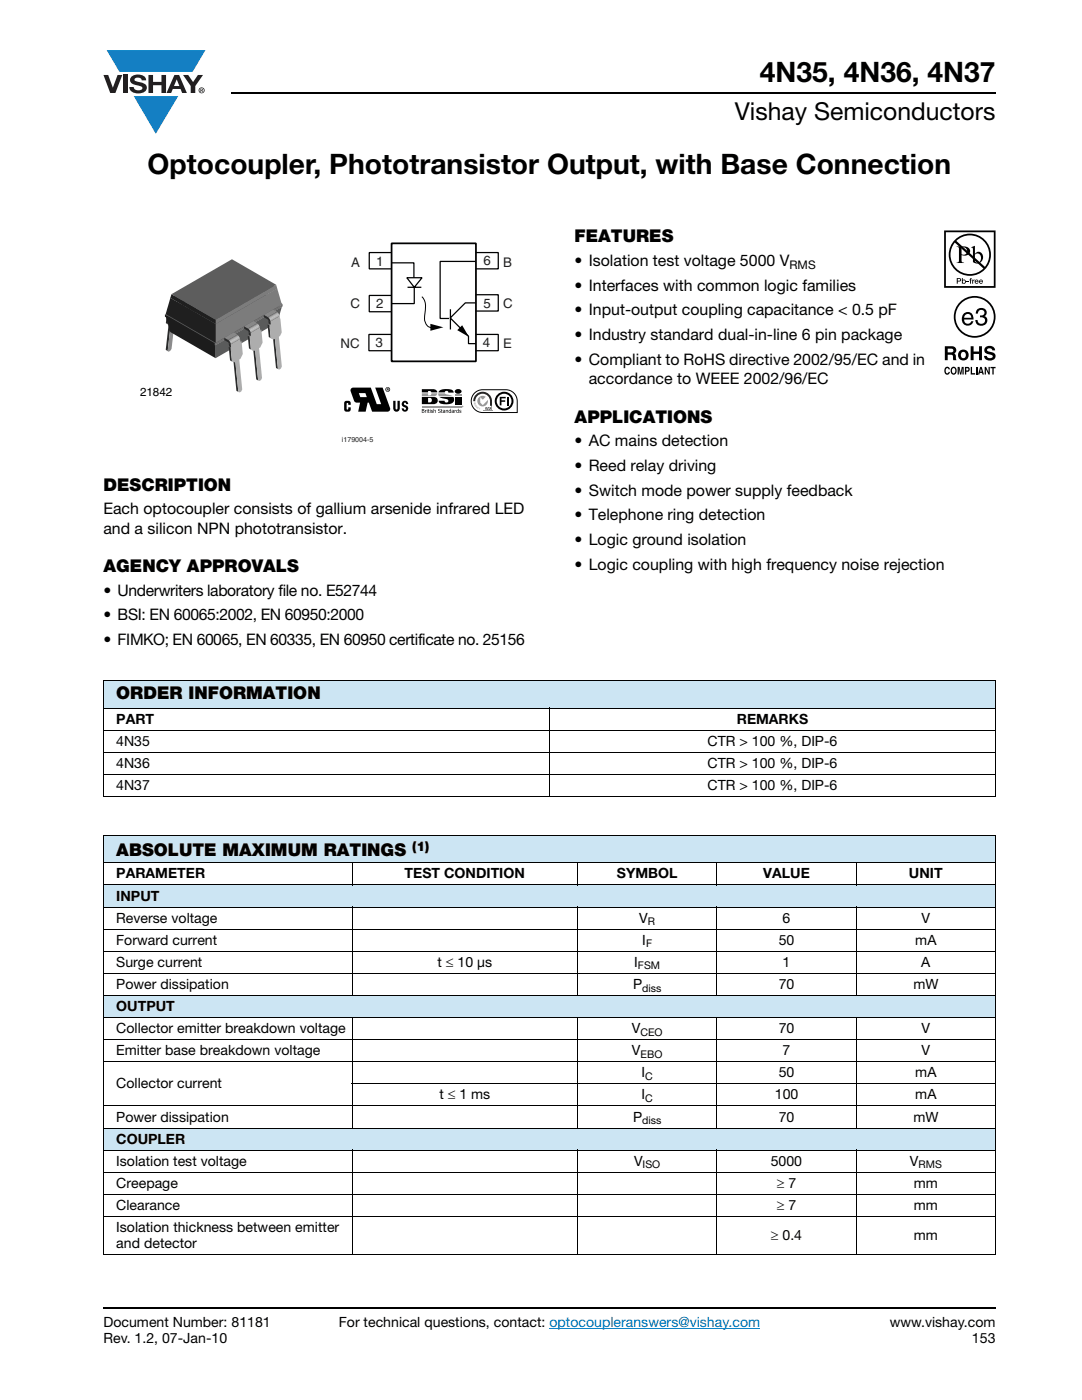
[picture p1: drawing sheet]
<svg xmlns="http://www.w3.org/2000/svg" width="216mm" height="279mm" viewBox="0 0 216 279" stroke-linecap="round" stroke-linejoin="round" font-family="sans-serif">
<g fill="#147fc3">
<path d="M21.3 10h19.7l-2.6 4.4h-3.8h-10.8z"/>
<path d="M26.7 19.2h8.9l-4.5 7.5z"/>
</g>
<g fill="#231f20">
<path d="M20.6 15h1l.9 2.5 1-2.5h.9l-1.4 3.6h-1z"/>
<path d="M24.6 15h.9v3.6h-.9z"/>
<path d="M26.3 15.3a2.1 2.1 0 0 1 2.8 .3l.1 .4h-.9a.79 .79 0 0 0-.7-.5 .79 .79 0 0 0-.8 .4l.3 .3 1 .2a1.08 1.08 0 0 1 1.2 1.1 1.08 1.08 0 0 1-1.1 1.1 1.73 1.73 0 0 1-2.4-1.2h.9a.96 .96 0 0 0 .8 .6 .96 .96 0 0 0 .9-.4 1.31 1.31 0 0 0-1.2-.6 1.03 1.03 0 0 1-1.1-.6 1.03 1.03 0 0 1 .2-1.1z"/>
<path d="M29.6 15h.9v1.3h1.7v-1.3h.9v3.6h-.9v-1.6h-1.7v1.6h-.9z"/>
<path d="M36.5 15h1.1l.9 1.4 1-1.4h1l-1.5 2.2v1.4h-.9v-1.4z"/>
<path d="M35.3 15.8l.5 1.4h-1.1zM34.8 15l-1.6 3.6h1l.3-.8h1.5l.3 .8h1l-1.6-3.6z"/>
<path d="M39.8 18a.46 .46 0 0 1 .9 0 .46 .46 0 0 1-.9 0zM39.6 18a.6 .6 0 0 0 1.2 0 .6 .6 0 0 0-1.2 0z"/>
<path d="M40.1 17.8h.2v.2h-.2zM40 17.7v.7h.1v-.3l.4 .3-.2-.3 .2-.2-.1-.2z"/>
</g>
<path d="M109.6 265.1h42.1" fill="none" stroke="#007ec4" stroke-width=".2"/>
<path d="M46.1 18.6h152.5M20.6 261h178" fill="none" stroke="#000" stroke-width=".36"/>
<path d="M68 48.4h35.3v40.2h-35.3z" fill="#fff"/>
<path d="M78.1 48.6h16.9v23.5h-16.9z" fill="none" stroke="#000" stroke-width=".35"/>
<g fill="none" stroke="#000" stroke-width=".25">
<path d="M78.1 50.4h-4.4v3.3h4.4M78.1 52.5h4.5v2.9M78.1 59h-4.4v3.2h4.4M81.2 55.4h3l-1.5 1.9zM81.3 57.3h2.8M82.7 57.3v3.3h-4.6M94.9 52.2h-7.1v11.4h1.8M95 50.4h4.4v3.3h-4.4M95 58.8h4.4v3.3h-4.4M78.1 66.7h-4.5v3.3h4.5M89.9 61.7v4.1M94.9 60.4h-2.1l-3 3.1 3.7 3.6v1.5h1.5"/>
<path d="M95 66.7h4.4v3.3h-4.4"/>
</g>
<path d="M84.2 59.2a4.1 4.1 0 0 1 .5 3.8 1.9 1.9 0 0 0 2 2.4l.4 .1" fill="none" stroke="#000" stroke-width=".2"/>
<g fill="#000">
<path d="M84.2 77.7h2.3a.74 .74 0 0 1 .8 .6h-1.2l-.3-.3h-.4v.3h-1.2zM85.9 64.6l2.6 .7-2.6 .7zM87.7 77.9a3.1 3.1 0 0 1 2.7 0l.1 .5h-1l-.2-.3-.2-.1h-.2l-.1 .3h-1.3zM87.7 79.2h2.8l.1 .5a.88 .88 0 0 1-1 .9 2.13 2.13 0 0 1-2-.4l-.1-.2h1.2l.1 .3h.5a.42 .42 0 0 0 .1-.6 .42 .42 0 0 0-.6-.1zM91.2 65.9l1-1 1.4 2.3zM90.9 77.8l.5-.2a.5 .5 0 0 1 .7 .5 .5 .5 0 0 1-.7 .5 .53 .53 0 0 1-.6-.7zM68.8 80.1a.69 .69 0 0 1 .9-.1 .69 .69 0 0 1 .3 .8h-.5v-.3h-.3v1.2h.3v-.4h.5v.6a.74 .74 0 0 1-1.3-.2v-1.3zM78.5 80h.4v1.5l.2 .2 .2-.2v-1.5h.5l-.1 1.8a.66 .66 0 0 1-.7 .3 .66 .66 0 0 1-.5-.5zM80.4 80.1l.4-.1 .6 .3 .1 .3h-.5l-.2-.3-.2 .2 .1 .3a.72 .72 0 0 1 .8 .7l-.1 .3a.66 .66 0 0 1-1.2 0l-.1-.3h.5v.2h.4v-.2l-.1-.2a.73 .73 0 0 1-.8-.7zM84.8 81.8h.3l-.2 .2v.4zM85.4 81.6l.3 .2-.2 .1 .1 .4 .1 .1-.2-.1zM86.1 81.9l.3-.1-.3 .2a.22 .22 0 0 1 .3 .1 .22 .22 0 0 1-.1 .3 .22 .22 0 0 1-.3-.1h.3l-.3-.2z"/>
<path d="M86.5 81.6l.1 .3h.3l.1 .5-.2-.5-.2 .1-.1 .4zM87.5 81.7l.3-.1 .1 .2a.19 .19 0 0 0-.2-.2 .19 .19 0 0 0-.2 .3 .19 .19 0 0 0 .3 .1 .25 .25 0 0 1 0 .4 .25 .25 0 0 1-.4-.2l.1 .1a.19 .19 0 0 0 .2 0 .19 .19 0 0 0 .1-.3 .19 .19 0 0 0-.3 0zM88 81.6l.3 .2-.2 .1v.4l.2 .1-.2-.1zM89 81.8l.4 .1v.5l-.2-.5-.1 .1-.1 .4zM90.8 79.2h1.3v1.5h-1.3zM90.7 81.8h.3l-.2 .2v.4zM91.7 81.9l.3-.1-.3 .2a.22 .22 0 0 1 .3 .1 .22 .22 0 0 1-.1 .3 .22 .22 0 0 1-.3-.1h.4l-.3-.2zM92.2 81v.2h.2z"/>
<path d="M71.6 78.5h1.3l.3 .8h-1.3zM70.2 77.5l-.2 .2v.4l.7 1.9 .3 .3 .9 .1-.4 1.8h1.5l.4-1.8h.2l.7 1.8h3.1l.4-.3v-.5l-1.5-4h-1.4l1.2 3.3h-.9l-1.2-3.3h-3.5z"/>
<path d="M77 77.7a.36 .36 0 0 1 .7 0 .36 .36 0 0 1-.7 0zM76.9 77.7a.48 .48 0 0 0 .9 0 .48 .48 0 0 0-.9 0z"/>
<path d="M77.3 77.6l.1 .1zM77.2 77.5v.5l.1-.2 .3 .2-.1-.2v-.3z"/>
<path d="M85.4 79.4h.5a.5 .5 0 0 1 0 .9h-.5zM84.2 79.2v1.5h2.4a.74 .74 0 0 0 .7-.8l-.3-.6-.4-.1z"/>
<path d="M84.3 82v.3a.18 .18 0 0 0 .3 0 .18 .18 0 0 0-.2-.3zM84.3 81.7v.2h.2v-.2zM84.2 81.6l.4 .1v.3l.1 .2-.1 .2h-.4z"/>
<path d="M85.2 81.8l.1 .6zM85.2 81.6l.1 .1z"/>
<path d="M85.8 81.8l.1 .6zM85.8 81.6l.1 .1z"/>
<path d="M88.5 82.2v.1h.2v-.2zM88.4 81.8l.4 .1v.5l-.1-.1a.24 .24 0 0 1-.3 0 .24 .24 0 0 1 0-.3 .24 .24 0 0 1 .3 0z"/>
<path d="M89.7 81.9a.2 .2 0 0 0-.1 .3 .2 .2 0 0 0 .3 .1v-.4zM89.6 81.9l.3-.1 .1-.2v.8l-.1-.1a.28 .28 0 0 1-.4 0 .28 .28 0 0 1 .1-.4z"/>
<path d="M90.2 82.2l.1 .1h.2v-.2zM90.1 81.8l.4 .1 .1 .5-.1-.1a.24 .24 0 0 1-.4 0 .24 .24 0 0 1 0-.3 .24 .24 0 0 1 .4 0z"/>
<path d="M91.2 81.9a.2 .2 0 0 0-.1 .3 .2 .2 0 0 0 .3 .1v-.4zM91.1 81.9l.3-.1 .1-.2v.8l-.1-.1a.28 .28 0 0 1-.4 0 .28 .28 0 0 1 .1-.4z"/>
<path d="M92.2 81.1a.13 .13 0 0 1 .2 0 .13 .13 0 0 1-.2 0zM92.2 81.1a.15 .15 0 0 0 .3 0 .15 .15 0 0 0-.3 0z"/>
</g>
<path d="M84.2 81.1h7.9" fill="none" stroke="#999" stroke-width=".3"/>
<g fill="#999">
<path d="M90.8 78.8h1.3v.3h-1.3z"/>
<path d="M87.4 78.5h1.4l1.5 .6h-2.7z"/>
<path d="M84.2 78.5h1.2v.4h.5l.2-.4h1.2l-.2 .3-.6 .3h-2.3z"/>
</g>
<g fill="#000">
<path d="M99.7 79.2h1.2v.3h-.8v.4h.7v.3h-.7v.7h-.4zM101.1 79.2h.4v1.7h-.4z"/>
<path d="M99.1 80.1a1.5 1.5 0 0 1 3 0 1.5 1.5 0 0 1-3 0zM98.7 80.1a1.9 1.9 0 0 0 3.8 0 1.9 1.9 0 0 0-3.8 0z"/>
</g>
<circle cx="96.3" cy="80.1" r="1.06" fill="#999"/>
<path d="M96 79.7l.3 .3 .8-.7 .2 .3-1 1-.3-.3z" fill="#fff"/>
<path d="M96 79.7l.3 .3 .8-.7 .2 .3-1 1-.3-.3z" fill="none" stroke="#fff" stroke-width=".35"/>
<path d="M95 78.7a1.87 1.87 0 0 1 2-.4 1.87 1.87 0 0 1 1.2 1.8v.9h-.4a1.91 1.91 0 0 0-1-2.3 1.48 1.48 0 0 0-2 1.4h-.4l.1-.5z" fill="#262626"/>
<g fill="#999">
<path d="M95 81.3l.2-.2-.1 .3 .3-.2-.3 .2z"/>
<path d="M95.4 81.3l.2 .1-.2-.1-.1 .2 .2 .1h-.2z"/>
<path d="M95.6 81.4l.2 .1-.2 .3z"/>
<path d="M94.7 80.2l.1 .1zM94.5 80.2h.3v.1z"/>
<path d="M94.7 80.5l.2 .1zM94.5 80.5l.4-.1v.2l-.3 .1 .1-.2z"/>
<path d="M94.7 80.8h.3zM94.7 80.8l.3-.1-.3 .3z"/>
<path d="M94.8 81.1l.3-.1zM94.8 81.1l.3-.2-.2 .3z"/>
</g>
<g fill="#262626">
<path d="M96.9 81.3h.3v.2l-.2-.1 .2 .2v.3h-.3l-.1-.2 .3 .1-.2-.2z"/>
<path d="M97.4 81.3h.2l.1 .2-.2-.1-.1 .2 .1 .2v-.2h.2v.3h-.3z"/>
<path d="M97.8 81.3h.3v.2l-.2-.1 .2 .2v.3h-.3l-.1-.2 .3 .1-.2-.2z"/>
</g>
<g fill="#999">
<path d="M98.1 81.2l.1 .9z"/>
<path d="M96.4 81.9h2z"/>
</g>
<path d="M94.7 78.4l1-.5 .6-.1h4.6a2.28 2.28 0 0 1 2.3 2.3v2.2h-6.9a2.28 2.28 0 0 1-2.1-1.4 2.28 2.28 0 0 1 .5-2.5z" fill="none" stroke="#000" stroke-width=".2"/>
<path d="M27.9 51.7h28.5v27.8h-28.5z" fill="#fff"/>
<path d="M41.6 60l.4 .2-.6 5.3-.4-.3z" fill="#2c2c2c"/>
<path d="M43.2 56.4l.5 .2z" fill="#999"/>
<path d="M41.1 57.6l.4 .2-.3 2.3-.3-.3z" fill="#2c2c2c"/>
<path d="M41.1 57.6l.2-.2 .4 .3-.2 .1z" fill="#999"/>
<path d="M37.6 62.2l.4 .3-.6 5.3-.4-.3z" fill="#2c2c2c"/>
<path d="M41.8 57.2l1.9-1.1-.3 2.9-.7 .8-.6 5.3-.5 .5-.2-.1 .6-5.3-.3 .2-.5-.3 .3-2.3 .2-.1z" fill="#8b8b8b"/>
<path d="M41.4 56.9l1.9-1 .4 .2-1.9 1.1z" fill="#999"/>
<path d="M41.4 56.9l.4 .3-.1 .5-.4-.3z" fill="#2c2c2c"/>
<path d="M41.8 57.1l1.9-1.1z" fill="#323232"/>
<path d="M41.8 57.1l1.9-1.1z" fill="#3a3a3a"/>
<path d="M41.8 57.1l1.9-1z" fill="#414141"/>
<path d="M41.8 57.1l1.9-1z" fill="#484848"/>
<path d="M41.8 57.1l1.9-1z" fill="#4f4f4f"/>
<path d="M41.8 57.2l1.9-1.1z" fill="#565656"/>
<path d="M41.8 57.2l1.9-1.1z" fill="#5d5d5d"/>
<path d="M41.8 57.2l1.9-1.1z" fill="#646464"/>
<path d="M41.8 57.2l1.9-1.1z" fill="#6c6c6c"/>
<path d="M41.8 57.2l1.9-1.1z" fill="#737373"/>
<path d="M41.8 57.2l1.9-1.1z" fill="#7a7a7a"/>
<path d="M41.8 57.2l1.9-1.1z" fill="#818181"/>
<path d="M41.8 57.2l1.9-1.1z" fill="#888"/>
<path d="M41.8 57.2l1.9-1.1z" fill="#8f8f8f"/>
<path d="M41.4 56.8l.5 .3-.1 .1z" fill="#2c2c2c"/>
<path d="M41.6 56.6l1.9-1.1z" fill="#323232"/>
<path d="M41.7 56.6l1.9-1.1z" fill="#3a3a3a"/>
<path d="M41.7 56.6l1.9-1.1z" fill="#414141"/>
<path d="M41.8 56.6l1.9-1.1z" fill="#484848"/>
<path d="M41.8 56.6l1.9-1.1z" fill="#4f4f4f"/>
<path d="M41.8 56.6l1.9-1.1z" fill="#565656"/>
<path d="M41.8 56.6l1.9-1z" fill="#5d5d5d"/>
<path d="M41.9 56.6l1.9-1z" fill="#646464"/>
<path d="M41.9 56.6l1.9-1z" fill="#6c6c6c"/>
<path d="M41.9 56.7l1.9-1.1z" fill="#737373"/>
<path d="M41.9 56.7l1.9-1.1z" fill="#7a7a7a"/>
<path d="M41.9 56.7l1.9-1.1 .8 .4-1.9 1.1z" fill="#878787"/>
<path d="M42.7 57.1l1.9-1.1v.5l-1.9 1.1z" fill="#9e9e9e"/>
<path d="M41.5 56.7h.4l.8 .4v.5l-1.3-.8z" fill="#2c2c2c"/>
<g fill="#999">
<path d="M39.3 58.6l.2-.1 .4 .3-.3 .1z"/>
<path d="M37.2 59.9l.2-.2 .4 .3-.3 .1z"/>
</g>
<g fill="#2c2c2c">
<path d="M37.2 59.9l.3 .2-.2 2.3-.4-.3z"/>
<path d="M33.7 64.5l.4 .3-.6 5.3-.4-.3z"/>
</g>
<path d="M37.5 59.2l1.8-1.1 .4 .3-1.9 1.1z" fill="#999"/>
<path d="M37.8 59.5l1.9-1.1-.1 .5 .3-.1-.3 2.2-.8 1.1-.6 5.2-.6 .6-.2-.1 .6-5.3-.2 .2-.5-.3 .2-2.3 .3-.1z" fill="#8b8b8b"/>
<path d="M37.5 59.2l.3 .3v.5l-.4-.3z" fill="#2c2c2c"/>
<path d="M37.9 59.4l1.9-1.1z" fill="#323232"/>
<path d="M37.9 59.4l1.8-1.1z" fill="#3a3a3a"/>
<path d="M37.9 59.4l1.8-1.1z" fill="#414141"/>
<path d="M37.9 59.4l1.8-1.1z" fill="#484848"/>
<path d="M37.9 59.4l1.8-1z" fill="#4f4f4f"/>
<path d="M37.9 59.4l1.8-1z" fill="#565656"/>
<path d="M37.9 59.4l1.8-1z" fill="#5d5d5d"/>
<path d="M37.8 59.4l1.9-1z" fill="#646464"/>
<path d="M37.8 59.5l1.9-1.1z" fill="#6c6c6c"/>
<path d="M37.8 59.5l1.9-1.1z" fill="#737373"/>
<path d="M37.8 59.5l1.9-1.1z" fill="#7a7a7a"/>
<path d="M37.8 59.5l1.9-1.1z" fill="#818181"/>
<path d="M37.8 59.5l1.9-1.1z" fill="#888"/>
<path d="M37.8 59.5l1.9-1.1z" fill="#8f8f8f"/>
<path d="M37.5 59.1l.5 .3-.2 .1z" fill="#2c2c2c"/>
<path d="M37.6 58.9l2-1.1z" fill="#323232"/>
<path d="M37.7 58.9l1.9-1.1z" fill="#3a3a3a"/>
<path d="M37.8 58.9l1.9-1.1z" fill="#414141"/>
<path d="M37.8 58.9l1.9-1.1z" fill="#484848"/>
<path d="M37.8 58.9l1.9-1.1z" fill="#4f4f4f"/>
<path d="M37.9 58.9l1.9-1.1z" fill="#565656"/>
<path d="M37.9 58.9l1.9-1.1z" fill="#5d5d5d"/>
<path d="M37.9 58.9l1.9-1z" fill="#646464"/>
<path d="M37.9 58.9l1.9-1z" fill="#6c6c6c"/>
<path d="M38 58.9l1.9-1z" fill="#737373"/>
<path d="M38 59l1.9-1.1z" fill="#7a7a7a"/>
<path d="M37.6 58.9l.4 .1 .7 .4v.4l-1.2-.7z" fill="#2c2c2c"/>
<path d="M38 59l1.9-1.1 .7 .4-1.9 1.1z" fill="#878787"/>
<path d="M38.7 59.4l1.9-1.1v.5l-1.9 1z" fill="#9e9e9e"/>
<g fill="#999">
<path d="M35.3 60.9l.2-.1 .4 .3-.2 .1z"/>
<path d="M33.4 62l.4 .3z"/>
</g>
<path d="M33.4 62l.4 .3-.3 2.4-.4-.2z" fill="#2c2c2c"/>
<path d="M33.9 61.8l1.9-1.1-.1 .5 .2-.1-.2 2.2-.9 1.1-.6 5.2-.5 .6-.2-.1 .6-5.3-.3 .1-.3-.2z" fill="#8b8b8b"/>
<path d="M33.5 61.5l1.9-1.1 .4 .3-1.9 1.1z" fill="#999"/>
<path d="M33.5 61.5l.4 .3-.1 .5-.4-.3z" fill="#2c2c2c"/>
<path d="M33.9 61.7l1.9-1.1z" fill="#323232"/>
<path d="M33.9 61.7l1.9-1.1z" fill="#3a3a3a"/>
<path d="M33.9 61.7l1.9-1.1z" fill="#414141"/>
<path d="M33.9 61.7l1.9-1.1z" fill="#484848"/>
<path d="M33.9 61.7l1.9-1.1z" fill="#4f4f4f"/>
<path d="M33.9 61.7l1.9-1.1z" fill="#565656"/>
<path d="M33.9 61.7l1.9-1.1z" fill="#5d5d5d"/>
<path d="M33.9 61.7l1.9-1z" fill="#646464"/>
<path d="M33.9 61.7l1.9-1z" fill="#6c6c6c"/>
<path d="M33.9 61.7l1.9-1z" fill="#737373"/>
<path d="M33.9 61.8l1.9-1.1z" fill="#7a7a7a"/>
<path d="M33.9 61.8l1.9-1.1z" fill="#818181"/>
<path d="M33.9 61.8l1.9-1.1z" fill="#888"/>
<path d="M33.9 61.8l1.9-1.1z" fill="#8f8f8f"/>
<path d="M33.5 61.4l.5 .3-.1 .1z" fill="#2c2c2c"/>
<path d="M33.7 61.2l1.9-1.1z" fill="#323232"/>
<path d="M33.8 61.2l1.9-1.1z" fill="#3a3a3a"/>
<path d="M33.8 61.2l1.9-1.1z" fill="#414141"/>
<path d="M33.9 61.2l1.9-1.1z" fill="#484848"/>
<path d="M33.9 61.2l1.9-1.1z" fill="#4f4f4f"/>
<path d="M33.9 61.2l1.9-1.1z" fill="#565656"/>
<path d="M33.9 61.2l1.9-1.1z" fill="#5d5d5d"/>
<path d="M34 61.2l1.9-1.1z" fill="#646464"/>
<path d="M34 61.2l1.9-1.1z" fill="#6c6c6c"/>
<path d="M34 61.2l1.9-1z" fill="#737373"/>
<path d="M34 61.2l1.9-1z" fill="#7a7a7a"/>
<path d="M34 61.2l1.9-1 .8 .4-1.9 1.1z" fill="#878787"/>
<path d="M33.6 61.2h.4l.8 .5v.4l-1.3-.7z" fill="#2c2c2c"/>
<path d="M34.8 61.7l1.9-1.1v.4l-1.9 1.1z" fill="#9e9e9e"/>
<path d="M43 68.9l13.2-7.7-.9 3.2-12.3 7.1z" fill="#5b5b5b"/>
<path d="M33.1 63.1l13.2-7.6 9.9 5.7-13.2 7.7z" fill="#5d5d5d"/>
<path d="M33.1 63.1l9.9 5.8v2.6l-9-5.2z" fill="#1c1c1c"/>
<path d="M32.9 62.8l13.5-7.9 10 5.8-13.5 7.8z" fill="#5d5d5d"/>
<path d="M32.9 62.8l10 5.7v.5l-10-5.8z" fill="#1c1c1c"/>
<path d="M43 64.6l12.3-7.1 .9 3.3-13.2 7.6z" fill="#7c7c7c"/>
<path d="M42.9 68.5l13.5-7.8v.4l-13.5 7.9z" fill="#6e6e6e"/>
<path d="M34 59.4l9 5.2v3.8l-9.9-5.7z" fill="#1f1f1f"/>
<path d="M34 59.4l12.3-7.1 9 5.2-12.3 7.1z" fill="#5d5d5d"/>
<path d="M47.2 78l.6 .3z" fill="#2b2b2b"/>
<path d="M46.6 72l.4 .2 .6 6-.4-.2z" fill="#2c2c2c"/>
<path d="M45.9 71.9l.8 .4z" fill="#2b2b2b"/>
<path d="M47.6 68.1l.2-.2 .4 .2-.2 .1z" fill="#737373"/>
<path d="M45.6 69.2l.4 .1 .3 2.8-.4-.2z" fill="#2c2c2c"/>
<path d="M45.6 69.2l.5 .1z" fill="#737373"/>
<path d="M44.7 67.4l1.9-1.1 .8 .5-1.9 1z" fill="#878787"/>
<path d="M45.7 68.6l1.8-1.1 .4 .2-1.9 1z" fill="#737373"/>
<path d="M46 68.7l1.9-1 .1 .5 .2-.1 .3 2.5-.5 1-.3 .2 .6 5.9-.2 .4-.3 .2-.2-.1-.6-6-.3 .1-.4-.2z" fill="#adadad"/>
<path d="M45.7 68.6l.3 .1 .1 .6-.4-.2z" fill="#2c2c2c"/>
<path d="M45.5 67.8l1.9-1z" fill="#7a7a7a"/>
<path d="M45.5 67.9l1.9-1.1z" fill="#818181"/>
<path d="M45.5 67.9l1.9-1.1z" fill="#888"/>
<path d="M45.6 67.9l1.8-1.1z" fill="#8f8f8f"/>
<path d="M45.6 67.9l1.9-1.1z" fill="#969696"/>
<path d="M45.6 67.9l1.9-1z" fill="#9e9e9e"/>
<path d="M45.6 67.9l1.9-1z" fill="#a5a5a5"/>
<path d="M45.6 67.9l1.9-1z" fill="#acacac"/>
<path d="M45.7 68l1.8-1.1z" fill="#b3b3b3"/>
<path d="M45.7 68l1.9-1.1z" fill="#bababa"/>
<path d="M45.7 68l1.9-1.1z" fill="#c1c1c1"/>
<path d="M45.7 68l1.9-1z" fill="#c8c8c8"/>
<path d="M45.7 68l1.9-1z" fill="#d0d0d0"/>
<path d="M45.7 68l1.9-1z" fill="#d7d7d7"/>
<path d="M45.7 68.1l1.9-1.1z" fill="#dedede"/>
<path d="M45.8 68.1l1.8-1.1z" fill="#e2e2e2"/>
<path d="M45.8 68.1l1.8-1.1z" fill="#e4e4e4"/>
<path d="M45.8 68.1l1.8-1.1z" fill="#e6e6e6"/>
<path d="M45.8 68.1l1.9-1.1z" fill="#e7e7e7"/>
<path d="M45.8 68.1l1.9-1z" fill="#e8e8e8"/>
<path d="M45.8 68.1l1.9-1z" fill="#e9e9e9"/>
<path d="M45.8 68.1l1.9-1z" fill="#eaeaea"/>
<path d="M45.8 68.2l1.9-1.1z" fill="#ebebeb"/>
<path d="M45.8 68.2l1.9-1.1z" fill="#ececec"/>
<path d="M45.9 68.2l1.8-1z" fill="#ededed"/>
<path d="M45.9 68.2l1.9-1z" fill="#eee"/>
<path d="M45.9 68.3l1.9-1.1z" fill="#ededed"/>
<path d="M45.9 68.4l1.9-1.1z" fill="#ececec"/>
<path d="M46 68.4l1.8-1.1z" fill="#ebebeb"/>
<path d="M46 68.4l1.8-1.1z" fill="#eaeaea"/>
<path d="M46 68.4l1.8-1z" fill="#e9e9e9"/>
<path d="M46 68.4l1.8-1z" fill="#e8e8e8"/>
<path d="M46 68.5l1.8-1.1z" fill="#e7e7e7"/>
<path d="M46 68.5l1.9-1.1z" fill="#e6e6e6"/>
<path d="M46 68.5l1.9-1.1z" fill="#e4e4e4"/>
<path d="M46 68.5l1.9-1.1z" fill="#e2e2e2"/>
<path d="M46 68.5l1.9-1z" fill="#dedede"/>
<path d="M46 68.5l1.9-1z" fill="#d7d7d7"/>
<path d="M46 68.6l1.9-1.1z" fill="#d0d0d0"/>
<path d="M46 68.6l1.9-1.1z" fill="#c8c8c8"/>
<path d="M46 68.6l1.9-1.1z" fill="#c1c1c1"/>
<path d="M46 68.6l1.9-1z" fill="#bababa"/>
<path d="M46 68.7l1.9-1.1z" fill="#b3b3b3"/>
<path d="M46 68.7l1.9-1.1z" fill="#acacac"/>
<path d="M46 68.7l1.9-1.1z" fill="#a5a5a5"/>
<path d="M44.7 67.4a1.7 1.7 0 0 1 1.3 1.3l-1.3-.8z" fill="#2c2c2c"/>
<g fill="#1f1f1f">
<path d="M34.2 58.7l2.8 1.6v.8l-3-1.7z"/>
<path d="M37.6 60.7l2.7 1.6v.8l-2.9-1.7z"/>
<path d="M36.3 60l2.8 1.5v.9l-3-1.7z"/>
</g>
<path d="M43 63.8l12.1-7 .2 .7-12.3 7.1z" fill="#7c7c7c"/>
<path d="M40.3 62.2l2.7 1.6v.8l-2.9-1.7z" fill="#1f1f1f"/>
<path d="M34.2 58.7l12.1-7 8.8 5.1-12.1 7z" fill="#5d5d5d"/>
<path d="M55.1 73.4l.6 .4z" fill="#2b2b2b"/>
<path d="M54.5 67.5l.4 .1 .6 6-.4-.2z" fill="#2c2c2c"/>
<path d="M55.5 63.5l.4 .1z" fill="#737373"/>
<path d="M53.6 67.3l1 .5z" fill="#2b2b2b"/>
<path d="M53.4 64.7l.4 .2 .2 2.5-.4-.1z" fill="#2c2c2c"/>
<path d="M53.4 64.7l.2-.1 .4 .1-.2 .2z" fill="#737373"/>
<path d="M52.7 62.9l1.8-1.1 .8 .4-1.9 1.1z" fill="#878787"/>
<path d="M53.6 64l1.8-1.1 .4 .2-1.9 1.1z" fill="#737373"/>
<path d="M53.9 64.2l1.9-1.1 .4 3.3-.3 .7-.3 .1 .6 6-.2 .4-.3 .2-.2-.2-.6-6-.3 .2-.6-.4-.2-2.5 .2-.2z" fill="#adadad"/>
<path d="M53.6 64l.3 .2 .1 .5-.4-.1z" fill="#2c2c2c"/>
<path d="M53.4 63.3l1.9-1.1z" fill="#7a7a7a"/>
<path d="M53.4 63.3l1.9-1.1z" fill="#818181"/>
<path d="M53.4 63.3l1.9-1.1z" fill="#888"/>
<path d="M53.5 63.3l1.8-1z" fill="#8f8f8f"/>
<path d="M53.5 63.3l1.9-1z" fill="#969696"/>
<path d="M53.5 63.4l1.9-1.1z" fill="#9e9e9e"/>
<path d="M53.5 63.4l1.9-1.1z" fill="#a5a5a5"/>
<path d="M53.5 63.4l1.9-1.1z" fill="#acacac"/>
<path d="M53.6 63.4l1.8-1.1z" fill="#b3b3b3"/>
<path d="M53.6 63.4l1.9-1z" fill="#bababa"/>
<path d="M53.6 63.4l1.9-1z" fill="#c1c1c1"/>
<path d="M53.6 63.5l1.9-1.1z" fill="#c8c8c8"/>
<path d="M53.6 63.5l1.9-1.1z" fill="#d0d0d0"/>
<path d="M53.6 63.5l1.9-1.1z" fill="#d7d7d7"/>
<path d="M53.6 63.5l1.9-1.1z" fill="#dedede"/>
<path d="M53.7 63.5l1.8-1.1z" fill="#e2e2e2"/>
<path d="M53.7 63.5l1.8-1z" fill="#e4e4e4"/>
<path d="M53.7 63.5l1.9-1z" fill="#e6e6e6"/>
<path d="M53.7 63.5l1.9-1z" fill="#e7e7e7"/>
<path d="M53.7 63.6l1.9-1.1z" fill="#e8e8e8"/>
<path d="M53.7 63.6l1.9-1.1z" fill="#e9e9e9"/>
<path d="M53.7 63.6l1.9-1.1z" fill="#eaeaea"/>
<path d="M53.7 63.6l1.9-1.1z" fill="#ebebeb"/>
<path d="M53.7 63.6l1.9-1z" fill="#ececec"/>
<path d="M53.8 63.7l1.8-1.1z" fill="#ededed"/>
<path d="M53.8 63.7l1.9-1.1z" fill="#eee"/>
<path d="M53.8 63.8l1.9-1.1z" fill="#ededed"/>
<path d="M53.8 63.8l1.9-1.1z" fill="#ececec"/>
<path d="M53.9 63.8l1.8-1z" fill="#ebebeb"/>
<path d="M53.9 63.8l1.8-1z" fill="#eaeaea"/>
<path d="M53.9 63.9l1.8-1.1z" fill="#e9e9e9"/>
<path d="M53.9 63.9l1.8-1.1z" fill="#e8e8e8"/>
<path d="M53.9 63.9l1.8-1.1z" fill="#e7e7e7"/>
<path d="M53.9 63.9l1.9-1.1z" fill="#e6e6e6"/>
<path d="M53.9 63.9l1.9-1z" fill="#e4e4e4"/>
<path d="M53.9 63.9l1.9-1z" fill="#e2e2e2"/>
<path d="M53.9 64l1.9-1.1z" fill="#dedede"/>
<path d="M53.9 64l1.9-1.1z" fill="#d7d7d7"/>
<path d="M53.9 64l1.9-1.1z" fill="#d0d0d0"/>
<path d="M53.9 64l1.9-1.1z" fill="#c8c8c8"/>
<path d="M53.9 64l1.9-1z" fill="#c1c1c1"/>
<path d="M53.9 64.1l1.9-1.1z" fill="#bababa"/>
<path d="M53.9 64.1l1.9-1.1z" fill="#b3b3b3"/>
<path d="M53.9 64.1l1.9-1.1z" fill="#acacac"/>
<path d="M53.9 64.1l1.9-1z" fill="#a5a5a5"/>
<path d="M52.7 62.9a1.7 1.7 0 0 1 1.2 1.3l-1.2-.9z" fill="#2c2c2c"/>
<path d="M51.1 75.7l.7 .3z" fill="#2b2b2b"/>
<path d="M50.5 69.8l.4 .1 .6 6-.4-.2z" fill="#2c2c2c"/>
<path d="M51.5 65.8l.3-.2 .3 .2-.2 .1z" fill="#737373"/>
<path d="M49.7 69.5l1 .6z" fill="#2b2b2b"/>
<path d="M49.4 67l.4 .2 .3 2.5-.4-.2z" fill="#2c2c2c"/>
<path d="M49.4 67l.3-.1 .3 .1-.2 .2z" fill="#737373"/>
<path d="M48.7 65.1l1.9-1 .7 .4-1.9 1.1z" fill="#878787"/>
<path d="M49.6 66.3l1.9-1.1 .4 .2-1.9 1.1z" fill="#737373"/>
<path d="M50 66.5l1.9-1.1v.5l.2-.1 .3 2.6-.5 .9-.2 .2 .6 5.9-.2 .5-.3 .1-.3-.1-.6-6-.2 .2-.6-.4-.3-2.5 .2-.2z" fill="#adadad"/>
<path d="M49.6 66.3l.4 .2v.5l-.3-.1z" fill="#2c2c2c"/>
<path d="M49.4 65.6l1.9-1.1z" fill="#7a7a7a"/>
<path d="M49.5 65.6l1.8-1.1z" fill="#818181"/>
<path d="M49.5 65.6l1.9-1.1z" fill="#888"/>
<path d="M49.5 65.6l1.9-1.1z" fill="#8f8f8f"/>
<path d="M49.5 65.6l1.9-1z" fill="#969696"/>
<path d="M49.5 65.6l1.9-1z" fill="#9e9e9e"/>
<path d="M49.6 65.7l1.9-1.1z" fill="#a5a5a5"/>
<path d="M49.6 65.7l1.9-1.1z" fill="#acacac"/>
<path d="M49.6 65.7l1.9-1.1z" fill="#b3b3b3"/>
<path d="M49.6 65.7l1.9-1.1z" fill="#bababa"/>
<path d="M49.6 65.7l1.9-1z" fill="#c1c1c1"/>
<path d="M49.7 65.7l1.8-1z" fill="#c8c8c8"/>
<path d="M49.7 65.7l1.8-1z" fill="#d0d0d0"/>
<path d="M49.7 65.8l1.9-1.1z" fill="#d7d7d7"/>
<path d="M49.7 65.8l1.9-1.1z" fill="#dedede"/>
<path d="M49.7 65.8l1.9-1.1z" fill="#e2e2e2"/>
<path d="M49.7 65.8l1.9-1.1z" fill="#e4e4e4"/>
<path d="M49.7 65.8l1.9-1.1z" fill="#e6e6e6"/>
<path d="M49.7 65.8l1.9-1z" fill="#e7e7e7"/>
<path d="M49.7 65.8l1.9-1z" fill="#e8e8e8"/>
<path d="M49.8 65.9l1.8-1.1z" fill="#e9e9e9"/>
<path d="M49.8 65.9l1.8-1.1z" fill="#eaeaea"/>
<path d="M49.8 65.9l1.8-1.1z" fill="#ebebeb"/>
<g fill="#ececec">
<path d="M49.8 65.9l1.9-1.1z"/>
<path d="M49.8 65.9l1.9-1z"/>
</g>
<path d="M49.8 65.9l1.9-1z" fill="#ededed"/>
<path d="M49.8 66l1.9-1.1z" fill="#eee"/>
<path d="M49.9 66l1.8-1z" fill="#ededed"/>
<g fill="#ececec">
<path d="M49.9 66.1l1.8-1.1z"/>
<path d="M49.9 66.1l1.9-1.1z"/>
</g>
<path d="M49.9 66.1l1.9-1.1z" fill="#ebebeb"/>
<path d="M49.9 66.1l1.9-1z" fill="#eaeaea"/>
<path d="M49.9 66.1l1.9-1z" fill="#e9e9e9"/>
<path d="M49.9 66.2l1.9-1.1z" fill="#e8e8e8"/>
<path d="M49.9 66.2l1.9-1.1z" fill="#e7e7e7"/>
<path d="M49.9 66.2l1.9-1.1z" fill="#e6e6e6"/>
<path d="M49.9 66.2l1.9-1.1z" fill="#e4e4e4"/>
<path d="M49.9 66.2l1.9-1z" fill="#e2e2e2"/>
<path d="M50 66.2l1.8-1z" fill="#dedede"/>
<path d="M50 66.3l1.8-1.1z" fill="#d7d7d7"/>
<path d="M50 66.3l1.8-1.1z" fill="#d0d0d0"/>
<path d="M50 66.3l1.8-1.1z" fill="#c8c8c8"/>
<path d="M50 66.3l1.8-1z" fill="#c1c1c1"/>
<path d="M50 66.4l1.8-1.1z" fill="#bababa"/>
<path d="M50 66.4l1.8-1.1z" fill="#b3b3b3"/>
<path d="M50 66.4l1.9-1.1z" fill="#acacac"/>
<path d="M50 66.4l1.9-1z" fill="#a5a5a5"/>
<path d="M48.7 65.1a1.7 1.7 0 0 1 1.3 1.4l-1.3-.9z" fill="#2c2c2c"/>
<path d="M188.4 46h10.2v28.8h-10.2z" fill="#fff"/>
<g fill="#000">
<path d="M192.9 56.1h.4v.2h-.4zM193.6 55.5h.3l-.2 .2 .2 .1v.1h-.2v.7h-.1v-.7h-.2zM194 55.8h.2v.2l.3-.2v.2h-.3v.6h-.2zM188.6 73.4l.4-.2 .3 .1 .2 .4-.6-.2a.66 .66 0 0 0 .1 1l.3-.3h.2a.54 .54 0 0 1-.4 .6 .54 .54 0 0 1-.6-.5zM191.1 73.2h.4l.2 1.2 .2-1.2h.4v1.5h-.3v-1.2l-.2 1.2h-.2l-.3-1.2v1.2h-.2zM193.7 73.2h.3v1.3h.6v.2h-.9zM193.7 69.1h.6v1.1h1.1v-1.1h.5v2.8h-.5v-1.3h-1.1v1.3h-.6zM194.7 73.2h.3v1.5h-.3zM195 61.7a1.07 1.07 0 0 1 1.3-.1 1.07 1.07 0 0 1 .5 1.1l-.4 .4a1.06 1.06 0 0 1 .5 1.4 1.06 1.06 0 0 1-1.4 .5l-.2-.1a1.02 1.02 0 0 1-.7-1h.5a.71 .71 0 0 0 .9 .7 .71 .71 0 0 0 .3-1.2l-.7-.1v-.3a.59 .59 0 0 0 .8-.4 .59 .59 0 0 0-.6-.8 .66 .66 0 0 0-.7 .8h-.4zM196.7 69.2a1.15 1.15 0 0 1 1.9 .7h-.6v-.1a.68 .68 0 0 0-1-.2v.4l.2 .1a1.29 1.29 0 0 1 1.5 .9 1.17 1.17 0 0 1-1.2 1 1.17 1.17 0 0 1-1.1-1h.5l.1 .2a.67 .67 0 0 0 1.1-.1l-.3-.3-.5-.1a.82 .82 0 0 1-.9-.5 .82 .82 0 0 1 .3-1zM196.5 73.2h.3l.5 1.1v-1.1h.2v1.5h-.3l-.5-1v1h-.2zM197.6 73.2h1.1v.3h-.4v1.2h-.3v-1.2h-.4z"/>
<path d="M190.8 48.1a3.9 3.9 0 0 1 5.3-.1 3.9 3.9 0 0 1 .4 5.3zM190.5 48.4l5.7 5.2a3.9 3.9 0 0 1-5.3 .1 3.9 3.9 0 0 1-.4-5.3zM189.3 50.8a4.2 4.2 0 0 0 8.4 0 4.2 4.2 0 0 0-8.4 0z"/>
<path d="M191.1 55.7v.3h.4v-.3zM190.9 55.5l.7 .1 .2 .2-.2 .3-.5 .1v.4h-.2z"/>
<path d="M191.9 49.4v1.3a.75 .75 0 0 0 1.1-.6 .75 .75 0 0 0-1.1-.7zM190.9 49.2a2.81 2.81 0 0 1 2.4 .3 .97 .97 0 0 1 0 1.2 .97 .97 0 0 1-1.2 .3l-.2-.1v1.1v.2l.5 .3h-1.5l.3-.1 .1-.4v-2.3v-.3z"/>
<path d="M192.1 56.2a.26 .26 0 0 0 .5 0 .26 .26 0 0 0-.5 0zM191.9 55.5h.2v.4a.38 .38 0 0 1 .5 .1 .38 .38 0 0 1 0 .5 .38 .38 0 0 1-.5 0l-.2 .1z"/>
<path d="M194.5 50.8v1.4l.2 .1a.72 .72 0 0 0 .8 0 .72 .72 0 0 0 .3-.8 .72 .72 0 0 0-.4-.8 .72 .72 0 0 0-.9 .1zM193.8 49.4l.7-.3v1.6a.89 .89 0 0 1 1.1-.4 .89 .89 0 0 1 .6 1 1.23 1.23 0 0 1-.7 1.2 1.23 1.23 0 0 1-1.4-.2v-2.7z"/>
<path d="M194.7 56v.1h.4l-.2-.2zM194.7 55.8l.4 .1 .2 .4h-.6v.1h.5a.42 .42 0 0 1-.6 .1 .42 .42 0 0 1 .1-.7z"/>
<path d="M195.6 56l-.1 .1h.4l-.2-.2zM195.5 55.8l.5 .1 .1 .4h-.6l.1 .1h.5a.42 .42 0 0 1-.7 .1 .42 .42 0 0 1 .1-.7z"/>
<path d="M188.7 46.3h9.6v10.8h-9.6zM188.4 46v11.4h10.3v-11.4z"/>
<path d="M189.1 69.6v.7h.9a.39 .39 0 0 0 .1-.7zM188.5 69.1h1.4a.79 .79 0 0 1 .8 .4 .79 .79 0 0 1-.1 .9l-.2 .2a.98 .98 0 0 1 .4 1.1l.1 .2h-.7l-.2-1.1h-.9v1.1h-.6z"/>
<path d="M190.1 73.5a.64 .64 0 0 0 .2 1h.1a.64 .64 0 0 0-.1-1zM189.9 73.3l.2-.1a.56 .56 0 0 1 .7 .4 .82 .82 0 0 1-.5 1.2h-.2a.89 .89 0 0 1-.2-1.5z"/>
<path d="M190.7 63.2a3.8 3.8 0 0 1 7.6 0 3.8 3.8 0 0 1-7.6 0zM190.3 63.2a4.2 4.2 0 0 0 8.4 0 4.2 4.2 0 0 0-8.4 0z"/>
<path d="M192 70.3a.63 .63 0 0 0-.3 .8 .63 .63 0 0 0 .8 .3 .63 .63 0 0 0 .2-.8 .63 .63 0 0 0-.7-.3zM191.2 70.9a1.09 1.09 0 0 1 2.1 0 1.09 1.09 0 0 1-2.1 0z"/>
<path d="M192.8 73.5v.4l.4-.1v-.3zM192.5 73.2h.6a.5 .5 0 0 1 .4 .5 .5 .5 0 0 1-.4 .5h-.3v.5h-.3z"/>
<path d="M192.6 62.9l-.2 .5h1.4a.7 .7 0 0 0-.4-.7 .7 .7 0 0 0-.8 .2zM192.3 62.5a1.18 1.18 0 0 1 1.5-.1 1.18 1.18 0 0 1 .5 1.4h-1.9a.73 .73 0 0 0 .5 .8 .73 .73 0 0 0 .9-.5h.4a1.21 1.21 0 0 1-1.6 .8 1.21 1.21 0 0 1-.6-1.7z"/>
<path d="M195.7 73.6l-.1 .6h.3zM195.6 73.2h.3l.4 1.5h-.3v-.3h-.5l-.1 .3h-.3z"/>
</g>
<path d="M20.6 135.8h178v5.5h-178z" fill="#cce5f3"/>
<g fill="#fff">
<path d="M20.6 141.3h89v4.4h-89z"/>
<path d="M109.6 141.3h89v4.4h-89z"/>
</g>
<path d="M20.6 166.7h178v5.5h-178z" fill="#cce5f3"/>
<g fill="#fff">
<path d="M20.6 172.2h49.7v4.4h-49.7z"/>
<path d="M70.3 172.2h44.9v4.4h-44.9z"/>
<path d="M115.2 172.2h27.8v4.4h-27.8z"/>
<path d="M143 172.2h27.8v4.4h-27.8z"/>
<path d="M170.8 172.2h27.8v4.4h-27.8z"/>
</g>
<g fill="#cce5f3">
<path d="M20.6 176.6h178v4.4h-178z"/>
<path d="M20.6 198.7h178v4.4h-178z"/>
<path d="M20.6 225.1h178v4.4h-178z"/>
</g>
<g fill="none" stroke="#000" stroke-width=".2">
<path d="M20.6 135.8h178.1M20.6 135.9v23M198.6 135.9v23M20.6 141.3h178.1M20.6 145.7h178.1M20.6 150.1h178.1M20.6 154.5h178.1M20.6 158.9h178.1M109.6 141.2v17.8M20.6 166.7h178.1M20.6 172.2h178.1M20.6 176.6h178.1"/>
<path d="M20.6 166.8v83.5M70.3 172.1v4.6M115.2 172.1v4.6M143 172.1v4.6M170.8 172.1v4.6M198.6 166.8v83.5M20.6 181h178.1M20.6 185.4h178.1M20.6 189.8h178.1M20.6 194.2h178.1M20.6 198.7h178.1M70.3 180.9v17.9"/>
<path d="M115.2 180.9v17.9M143 180.9v17.9M170.8 180.9v17.9M20.6 203.1h178.1M20.6 207.5h178.1M20.6 211.9h178.1M70.2 216.3h128.5M70.3 203v22.2M115.2 203v22.2M143 203v22.2M170.8 203v22.2M20.6 220.7h178.1"/>
<path d="M20.6 225.1h178.1M20.6 229.5h178.1M20.6 233.9h178.1M20.6 238.4h178.1M70.3 229.4v21M115.2 229.4v21M143 229.4v21M170.8 229.4v21M20.6 242.8h178.1M20.6 250.3h178.1"/>
</g>
<g font-size="5.6">
<text x="151.6" y="16.4">4N35, 4N36, 4N37</text>
<text x="29.5" y="34.8">Optocoupler, Phototransistor Output, with Base Connection</text>
</g>
<text font-size="4.9" x="146.6" y="24">Vishay Semiconductors</text>
<g font-size="3.5">
<text x="114.7" y="48.3">FEATURES</text>
<text x="114.7" y="84.3">APPLICATIONS</text>
<text x="20.6" y="97.9">DESCRIPTION</text>
<text x="20.6" y="114.2">AGENCY APPROVALS</text>
<text x="23.2" y="139.6">ORDER INFORMATION</text>
<text x="23.2" y="170.8">ABSOLUTE MAXIMUM RATINGS</text>
</g>
<g font-size="3.2">
<text x="114.7" y="53">• Isolation test voltage 5000 V</text>
<text x="114.7" y="58">• Interfaces with common logic families</text>
<text x="114.7" y="62.9">• Input-output coupling capacitance &lt; 0.5 pF</text>
<text x="114.7" y="67.9">• Industry standard dual-in-line 6 pin package</text>
<text x="114.7" y="72.8">• Compliant to RoHS directive 2002/95/EC and in</text>
<text x="117.5" y="76.7">accordance to WEEE 2002/96/EC</text>
<text x="114.7" y="89">• AC mains detection</text>
<text x="114.7" y="94">• Reed relay driving</text>
<text x="114.7" y="98.9">• Switch mode power supply feedback</text>
<text x="20.6" y="102.6">Each optocoupler consists of gallium arsenide infrared LED</text>
<text x="20.6" y="106.5">and a silicon NPN phototransistor.</text>
<text x="114.7" y="103.9">• Telephone ring detection</text>
<text x="114.7" y="108.8">• Logic ground isolation</text>
<text x="114.7" y="113.7">• Logic coupling with high frequency noise rejection</text>
<text x="20.6" y="118.9">• Underwriters laboratory file no. E52744</text>
<text x="20.6" y="123.8">• BSI: EN 60065:2002, EN 60950:2000</text>
<text x="20.6" y="128.8">• FIMKO; EN 60065, EN 60335, EN 60950 certificate no. 25156</text>
</g>
<g font-size="2.8">
<text x="23.2" y="148.8">4N35</text>
<text x="23.2" y="144.4">PART</text>
<text x="141.2" y="148.8">CTR &gt; 100 %, DIP-6</text>
<text x="147" y="144.4">REMARKS</text>
<text x="23.2" y="153.2">4N36</text>
<text x="141.2" y="153.2">CTR &gt; 100 %, DIP-6</text>
<text x="23.2" y="157.6">4N37</text>
<text x="141.2" y="157.6">CTR &gt; 100 %, DIP-6</text>
<text x="23.2" y="175.3">PARAMETER</text>
<text x="23.2" y="179.7">INPUT</text>
<text x="80.7" y="175.3">TEST CONDITION</text>
<text x="123.1" y="175.3">SYMBOL</text>
<text x="152.3" y="175.3">VALUE</text>
<text x="181.4" y="175.3">UNIT</text>
<text x="23.2" y="184.1">Reverse voltage</text>
<text x="127.5" y="184.1">V</text>
<text x="156.2" y="184.1">6</text>
<text x="183.9" y="184.1">V</text>
<text x="23.2" y="188.6">Forward current</text>
<text x="128.2" y="188.6">I</text>
<text x="155.4" y="188.6">50</text>
<text x="182.6" y="188.6">mA</text>
<text x="23.2" y="197.4">Power dissipation</text>
<text x="23.2" y="193">Surge current</text>
<text x="87.3" y="193">t ≤ 10 μs</text>
<text x="126.3" y="197.4">P</text>
<text x="126.6" y="193">I</text>
<text x="155.4" y="197.4">70</text>
<text x="156.2" y="193">1</text>
<text x="182.3" y="197.4">mW</text>
<text x="183.8" y="193">A</text>
<text x="23.2" y="201.8">OUTPUT</text>
<text x="23.2" y="206.2">Collector emitter breakdown voltage</text>
<text x="126.1" y="206.2">V</text>
<text x="155.4" y="206.2">70</text>
<text x="183.9" y="206.2">V</text>
<text x="23.2" y="210.6">Emitter base breakdown voltage</text>
<text x="126.1" y="210.6">V</text>
<text x="128" y="215">I</text>
<text x="155.4" y="215">50</text>
<text x="156.2" y="210.6">7</text>
<text x="182.6" y="215">mA</text>
<text x="183.9" y="210.6">V</text>
<text x="23.2" y="217.2">Collector current</text>
<text x="87.7" y="219.4">t ≤ 1 ms</text>
<text x="128" y="219.4">I</text>
<text x="154.6" y="219.4">100</text>
<text x="182.6" y="219.4">mA</text>
<text x="23.2" y="223.8">Power dissipation</text>
<text x="126.3" y="223.8">P</text>
<text x="155.4" y="223.8">70</text>
<text x="182.3" y="223.8">mW</text>
<text x="23.2" y="228.2">COUPLER</text>
<text x="23.2" y="232.6">Isolation test voltage</text>
<text x="126.5" y="232.6">V</text>
<text x="153.8" y="232.6">5000</text>
<text x="181.5" y="232.6">V</text>
<text x="23.2" y="237.1">Creepage</text>
<text x="155" y="237.1">≥ 7</text>
<text x="182.4" y="237.1">mm</text>
<text x="23.2" y="241.5">Clearance</text>
<text x="23.2" y="245.9">Isolation thickness between emitter</text>
<text x="155" y="241.5">≥ 7</text>
<text x="182.4" y="241.5">mm</text>
<text x="23.2" y="249">and detector</text>
<text x="153.8" y="247.5">≥ 0.4</text>
<text x="182.4" y="247.5">mm</text>
<text x="20.6" y="268.1">Rev. 1.2, 07-Jan-10</text>
<text x="20.6" y="264.9">Document Number: 81181</text>
<text x="67.6" y="264.9">For technical questions, contact: optocoupleranswers@vishay.com</text>
<text x="177.5" y="264.9">www.vishay.com</text>
<text x="193.9" y="268.1">153</text>
</g>
<g font-size="2.6" fill="#231f20">
<text x="70" y="53.3">A</text>
<text x="75.1" y="53">1</text>
<text x="96.5" y="53">6</text>
<text x="100.4" y="53.3">B</text>
<text x="69.9" y="61.5">C</text>
<text x="75" y="61.5">2</text>
<text x="96.5" y="61.4">5</text>
<text x="100.4" y="61.5">C</text>
<text x="68" y="69.4">NC</text>
<text x="75" y="69.3">3</text>
<text x="96.4" y="69.3">4</text>
<text x="100.4" y="69.4">E</text>
</g>
<text font-size="2.6" x="82.3" y="169.8">(1)</text>
<text font-size="2.4" x="157.5" y="53.6">RMS</text>
<text font-size="2.3" x="27.9" y="79">21842</text>
<g font-size="2.1">
<text x="129.3" y="184.7">R</text>
<text x="128.9" y="189.1">F</text>
<text x="127.3" y="193.5">FSM</text>
<text x="128.1" y="197.9">diss</text>
<text x="127.8" y="206.7">CEO</text>
<text x="127.8" y="211.1">EBO</text>
<text x="128.7" y="215.5">C</text>
<text x="128.7" y="219.9">C</text>
<text x="128.1" y="224.3">diss</text>
<text x="128.2" y="233.2">ISO</text>
<text x="183.3" y="233.2">RMS</text>
</g>
<text font-size="1.4" fill="#231f20" x="68.2" y="88.3">i179004-5</text>
</svg>
